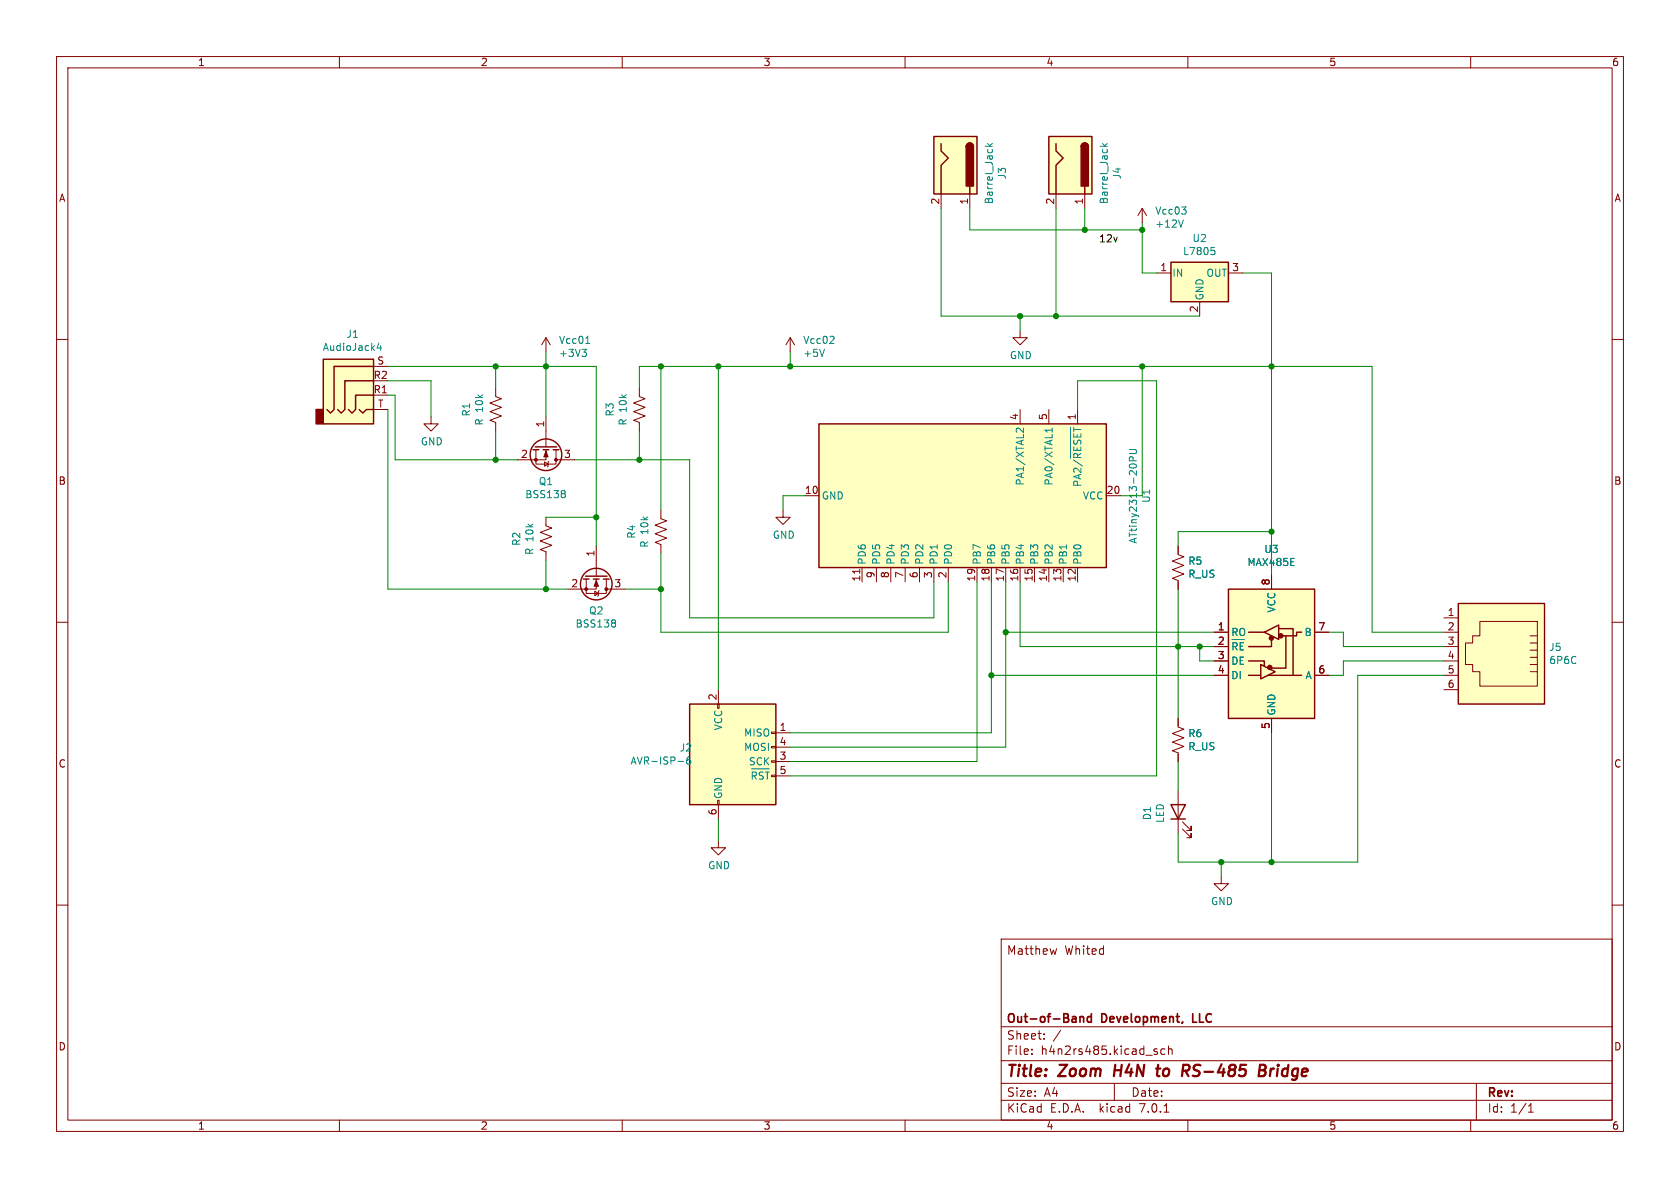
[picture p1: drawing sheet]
<svg xmlns="http://www.w3.org/2000/svg" width="297mm" height="210mm" viewBox="0 0 297 210" stroke-linecap="round" stroke-linejoin="round" font-family="sans-serif">
<g fill="none" stroke="#840000" stroke-width=".18">
<path d="M10 10h277v190h-277zM12 12h273v186h-273zM60 10v2M110 10v2M160 10v2M210 10v2M260 10v2M166.4 34.3v2.5M171.4 34.3v2.5M186.7 34.3v2.5M191.8 34.3v2.5M201.9 36.8l-.7 1.3"/>
<path d="M201.9 36.8v2.6M201.9 36.8l.8 1.3M10 60h2M96.5 59.7v2.5M96.5 59.7l-.7 1.3M96.5 59.7l.8 1.3M139.7 59.7l-.8 1.3M139.7 59.7v2.5M139.7 59.7l.8 1.3M180.3 58.4v1.3h1.3l-1.3 1.3-1.2-1.3h1.2M204.5 48.3h2.5M212.1 53.3v2.6"/>
<path d="M217.2 48.3h2.5M285 60h2M66 69.9h2.6M66 64.8h2.6M66 72.4h2.6M76.2 73.7v1.2h1.3l-1.3 1.3-1.3-1.3h1.3M87.6 68.6v1.5l1 .4-2 .7 2 .8-2 .8 2 .7-2 .8 1 .4v1.5M94.7 79.5v2.5h3.6v-2.5M96.5 79.5v1.8h-5.1M96.5 73.7v5.3M113 68.6v1.5l1 .4-2 .7 2 .8-2 .8 2 .7-2 .8 1 .4v1.5M180.3 72.4v2.5"/>
<path d="M185.4 72.4v2.5M190.5 72.4v2.5M96.3 81.7l.6 .3-.6 .4zM96.5 91.4v1.6l1 .3-2 .8 2 .8-2 .7 2 .8-2 .8 1 .3v1.6M97 81.5l-.1 .2v.7l-.1 .2M98.3 81.3h3.3M105.4 96.5v5.4M116.8 90.2v1.5l1.1 .4-2.1 .7 2.1 .8-2.1 .8 2.1 .7-2.1 .8 1 .4v1.5M138.4 90.2v1.2h1.3l-1.3 1.3-1.2-1.3h1.2M142.2 87.6h2.6M195.6 87.6h2.5M208.3 96.5v1.5l1 .4-2 .8 2 .7-2 .8 2 .8-2 .7 1 .4v1.5"/>
<path d="M10 110h2M103.6 102.4v2.5h3.6v-2.5M105.2 104.5l.6 .4-.6 .4zM105.4 102.4v1.7h-5.1M105.9 104.4l-.1 .1v.8l-.1 .1M107.2 104.1h3.3M152 100.6v.8M152.4 100.3v2.6M154.9 100.3v2.6M157.5 100.3v2.6M160 100.3v2.6M162.6 100.3v2.6"/>
<path d="M165.1 100.3v2.6M167.6 100.3v2.6M172.7 100.3v2.6M175.3 100.3v2.6M177.8 100.3v2.6M180.3 100.3v2.6M182.9 100.3v2.6M185.4 100.3v2.6M188 100.3v2.6M190.5 100.3v2.6M214.6 111.8h2.6M214.6 114.3h2.6"/>
<path d="M214.6 116.8h2.6M214.6 119.4h2.6M224.8 101.6v2.5M226.1 111.1h.1M232.4 111.8h2.5M232.4 119.4h2.5M255.3 111.8h2.5M255.3 114.3h2.5M255.3 116.8h2.5M255.3 119.4h2.5M255.3 109.2h2.5M261.6 109.9h10.2v11.4h-10.2v-2.6h-1.3v-1.2h-1.2v-3.8h1.2v-1.3h1.3z"/>
<path d="M270.5 112.4h1.3M270.5 113.7h1.3M270.5 114.9h1.3M270.5 116.2h1.3M270.5 117.5h1.3M270.5 118.7h1.3M285 110h2M126.9 124.5h.2v.7h-.2zM127 121.9v2.6M136.4 134.5h.8v.2h-.8zM136.4 132h.8v.2h-.8zM136.4 129.4h.8v.3h-.8z"/>
<path d="M137.2 129.5h2.5M137.2 134.6h2.5M137.2 132.1h2.5M137.2 137.2h2.5M208.3 127v1.5l1 .4-2 .8 2 .7-2 .8 2 .8-2 .7 1 .4v1.5M208.3 139.7v7.6M224.8 127v2.5M255.3 121.9h2.5M10 160h2M126.9 141.5h.2v.7h-.2zM127 148.6v1.3h1.3l-1.3 1.2-1.3-1.2h1.3M127 142.2v2.6"/>
<path d="M209 146.6l1.6 1.5v-.8v.8h-.8M209 145.3l1.6 1.5v-.7v.7h-.8M215.9 154.9v1.3h1.3l-1.3 1.3-1.3-1.3h1.3M285 160h2M177 166h108v32h-108zM186.8 167.7l-.3 1M60 198v2M110 198v2M160 198v2M177 194.5h108M177 191.5h108M177 187.5h108"/>
<path d="M177 181.5h108M182.4 186.3v.1M182.4 185.5v.1M184.6 183.6v.1M184.6 182.8v.1M197 191.5v3M204.2 185.9l.4 .1v.2l-.2 .2h-.3M204.2 185.4l.4 .1M205.8 196.6h.8M205.9 185.5l-.4-.1-.3 .3v.4l.2 .2h.5M206.6 185.5l.2-.1 .3 .1 .1 .9M206.6 184.9v1.5"/>
<path d="M210 198v2M260 198v2M261 191.5v6.5M270.2 196.6h.9M270.2 195.5l.4-.4v1.5"/>
</g>
<path d="M204.4 188.9h.7M204.8 188.2l-.3 1.7 .1 .2 .4 .1M209.2 188.2l.9 .1M209.5 189.3l.6 .9M210.1 189.1l-.3 .2h-.7M222.6 189.2h.7M222.8 188.2h.6a.49 .49 0 0 1 .4 .6 .49 .49 0 0 1-.5 .4l.3 .1a.58 .58 0 0 1-.3 .9h-.8z" fill="none" stroke="#840000" stroke-width=".4"/>
<path d="M190.9 179.7v1M190.9 179.8l.2-.1 .4 .1 .1 .9M192.9 179.8l-.4-.1-.3 .3v.4l.2 .2h.5M192.9 179.2v1.5" fill="none" stroke="#840000" stroke-width=".3"/>
<g fill="none" stroke="#008484" stroke-width=".18">
<path d="M174.2 25.9h1.2M174.6 25.4l.5 .5M175.4 25.4l-.4 .3M194.5 25.9h1.3M194.9 25.4l.5 .5M195.8 25.4l-.5 .3M208.9 36.6h.8l-.4 .5M209.2 38.9l-.4 1.3M209.6 37.2v.5M147.4 59.6v.4M214.1 43.7h.6M214.5 44.2l.3 .3v.3l-.3 .2"/>
<path d="M67 60.6l-.3 .9h.8M67.3 61.1v.9M102.9 61.8h.8l-.5 .4M103.4 62.2l.3 .3v.3l-.3 .2M103.5 60.7h.8M145.8 61.8l-.5 1.2M146.7 60.7h.7M180.9 75.7v.8l-.9-.8-.3 .1v.4M186 75.7v.7M186 76h-1.3l.4 .4M189.2 75.6v5.5M189.8 75.6v.7"/>
<path d="M189.8 76.6v.7h1.3M189.8 79v.6h1.3M189.8 75.9h1.3M189.9 77.8l-.1 .5 .3 .2M199.6 79.5h1.1l.2 .2v.2l-.2 .3h-1.1M99.8 86.8l.1 .2-.1 .2M99.8 87.3l.1 .2-.1 .4M189.8 81.3l1.6 1.1M190.1 85.1l-.3 .2v.5h1.3M190.1 80.2l-.3 .2v.5h1.3M190.1 82.8l-.3 .2 .1 .5M191.1 83.8l-1.3 .5 1.3 .4"/>
<path d="M200.3 81.5v-.6l-.2-.2-.3 .1-.2 .7h1.3M108.7 109.6l.1 .2-.1 .3M108.7 110.2l.1 .2-.1 .4M218.7 113.9l-.2-.3h-.5v1.3M219.9 113.6h-.6v1.3M119.9 134.6h.9M122 133.8l-.4 .1a.86 .86 0 0 0 0 1.2l.5-.1v-.5l-.2-.2h-.3l-.2 .2M132.8 135.9h3.2M133.7 136.7l-.2-.2h-.5v1.2M134.9 136.5h-.4l-.3 .2M135.3 136.5h.7M135.7 136.5v1.2"/>
</g>
<g fill="#ffffc2" stroke="#ffffc2" stroke-width=".18">
<path d="M207 46.4h10.2v6.9h-10.2z"/>
<path d="M185.4 24.1h7.6v10.2h-7.6z"/>
<path d="M165.1 24.1h7.6v10.2h-7.6z"/>
<path d="M217.2 104.1h15.2v22.9h-15.2z"/>
<path d="M257.8 106.7h15.2v17.8h-15.2z"/>
<path d="M144.8 74.9h50.8v25.4h-50.8z"/>
<path d="M121.9 124.5h15.3v17.7h-15.3z"/>
<path d="M57.1 63.5h8.9v11.4h-8.9z"/>
</g>
<g fill="none" stroke="#840000" stroke-width=".25">
<path d="M165.1 24.1h7.6v10.2h-7.6zM166.4 25.4v1.3l1.2 1.2-1.2 1.3v5.1M170.8 25.9a.64 .64 0 0 1 .6-.6 .64 .64 0 0 1 .7 .6M171.4 33v1.3M185.4 24.1h7.6v10.2h-7.6zM186.7 25.4v1.3l1.3 1.2-1.3 1.3v5.1M191.1 25.9a.64 .64 0 0 1 .7-.6 .64 .64 0 0 1 .6 .6M191.8 33v1.3M207 46.4h10.2v6.9h-10.2zM57.1 63.5h8.9v11.4h-8.9zM63.5 72.4l.6 .6 .7-.6h1.2M66 64.8h-6.9v7.6l-.7 .6-.6-.6"/>
<path d="M66 69.9h-3.1v2.5l-.7 .6-.6-.6M66 67.3h-5v5.1l-.7 .6-.6-.6M94.2 79.5h1M94.6 79h3.8M96 79.5h1M97.8 79.5h1M144.8 74.9h50.8v25.4h-50.8zM103.1 102.4h1M103.5 101.9h3.8M104.9 102.4h1M106.7 102.4h1M217.2 104.1h15.2v22.9h-15.2z"/>
<path d="M220.7 116.8h2.8v.7M220.7 119.4h2.2M220.7 111.8h2.8M222.9 117.5l2.5 1.2-2.5 1.3zM223.5 111.8l2.6-1.3v2.5zM223.5 117.5v.3M224.2 119.4h5.9M224.8 113v1.3h-4.1M226.1 111.1h2.5v8.3M227.3 112.4v5.7h-2.5M230.1 111.8h-.9v.6h-2.5M257.8 106.7h15.2v17.8h-15.2z"/>
<path d="M121.9 124.5h15.3v17.7h-15.3zM207 142.2h2.5l-1.2 2.6zM207 144.8h2.5"/>
<circle cx="96.5" cy="80.4" r="2.79"/>
<circle cx="105.4" cy="103.3" r="2.79"/>
</g>
<g fill="#840000" stroke="#840000" stroke-width=".25">
<path d="M191.3 25.5a.64 .64 0 0 1 .7-.2 .64 .64 0 0 1 .4 .6h-1.3z"/>
<path d="M191.1 25.9h1.3v7h-1.3z"/>
<path d="M171 25.5a.64 .64 0 0 1 .7-.2 .64 .64 0 0 1 .4 .6h-1.3z"/>
<path d="M170.8 25.9h1.3v7h-1.3z"/>
<path d="M55.9 72.4h1.2v2.5h-1.2z"/>
<circle cx="224.5" cy="118" r=".36"/>
<circle cx="224.8" cy="112.8" r=".36"/>
<circle cx="226.4" cy="112.4" r=".36"/>
</g>
<g fill="#840000" stroke="#840000" stroke-width=".18">
<path d="M96.5 79.8l.4 1h-.8z"/>
<path d="M105.4 102.6l.4 1h-.8z"/>
<circle cx="94.7" cy="81.3" r=".25"/>
<circle cx="98.3" cy="81.3" r=".25"/>
<circle cx="103.6" cy="104.1" r=".25"/>
<circle cx="107.2" cy="104.1" r=".25"/>
</g>
<g fill="none" stroke="#008400" stroke-width=".18">
<path d="M166.4 36.8v19.1h45.7M171.4 36.8v3.8h30.5M186.7 36.8v19.1M191.8 36.8v3.8M201.9 39.4v8.9h2.6M180.3 55.9v2.5M219.7 48.3h5.1v53.3M68.6 64.8h36.8v31.7M68.6 69.9h1.2v11.4h21.6M68.6 72.4v31.7h31.7M68.6 67.3h7.6v6.4M87.6 64.8v3.8"/>
<path d="M87.6 76.2v5.1M96.5 62.2v11.5M113 68.6v-3.8h129.6v47h12.7M113 76.2v5.1M116.8 64.8v25.4M127 64.8v57.1M139.7 62.2v2.6M190.5 72.4v-5.1h14v69.9h-64.8M201.9 64.8v22.8h-3.8M96.5 91.4h8.9M96.5 99.1v5M101.6 81.3h20.3v27.9h43.2v-6.3"/>
<path d="M116.8 97.8v14h50.8v-8.9M142.2 87.6h-3.8v2.6M224.8 94h-16.5v2.5M110.5 104.1h6.3M172.7 102.9v31.7h-33M175.3 119.4h39.3M175.3 102.9v26.6h-35.6M177.8 102.9v29.2h-38.1M177.8 111.8h36.8M180.3 102.9v11.4h34.3M208.3 104.1v22.9M212.1 114.3v2.5h2.5"/>
<path d="M234.9 111.8h2.6v2.5h17.8M255.3 116.8h-17.8v2.6h-2.6M255.3 119.4h-15.3v33h-31.7v-5.1M208.3 134.6v5.1M224.8 129.5v22.9M127 144.8v3.8M215.9 152.4v2.5"/>
</g>
<g fill="#008400" stroke="#008400" stroke-width=".18">
<circle cx="180.3" cy="55.9" r=".46"/>
<circle cx="191.8" cy="40.6" r=".46"/>
<circle cx="186.7" cy="55.9" r=".46"/>
<circle cx="201.9" cy="40.6" r=".46"/>
<circle cx="201.9" cy="64.8" r=".46"/>
<circle cx="113" cy="81.3" r=".46"/>
<circle cx="105.4" cy="91.4" r=".46"/>
<circle cx="116.8" cy="104.1" r=".46"/>
<circle cx="116.8" cy="64.8" r=".46"/>
<circle cx="96.5" cy="104.1" r=".46"/>
<circle cx="175.3" cy="119.4" r=".46"/>
<circle cx="212.1" cy="114.3" r=".46"/>
<circle cx="224.8" cy="152.4" r=".46"/>
<circle cx="215.9" cy="152.4" r=".46"/>
<circle cx="224.8" cy="94" r=".46"/>
<circle cx="224.8" cy="64.8" r=".46"/>
<circle cx="177.8" cy="111.8" r=".46"/>
<circle cx="208.3" cy="114.3" r=".46"/>
<circle cx="139.7" cy="64.8" r=".46"/>
<circle cx="127" cy="64.8" r=".46"/>
<circle cx="96.5" cy="64.8" r=".46"/>
<circle cx="87.6" cy="64.8" r=".46"/>
<circle cx="87.6" cy="81.3" r=".46"/>
</g>
<g font-size="2.8" fill="#840000">
<text x="178" y="190.8">Title:</text>
<text x="187.4" y="190.8">Zoom</text>
<text x="197.7" y="190.8">H4N</text>
<text x="205.8" y="190.8">to</text>
<text x="210.9" y="190.8">RS-485</text>
<text x="225.1" y="190.8">Bridge</text>
</g>
<g font-size="2.1" fill="#840000">
<text x="178" y="168.9">Matthew</text>
<text x="188.2" y="168.9">Whited</text>
<text x="178" y="183.9">Sheet:</text>
<text x="178" y="181.1">Out-of-Band</text>
<text x="186.2" y="183.9">/</text>
<text x="194.9" y="181.1">Development,</text>
<text x="211.4" y="181.1">LLC</text>
<text x="178" y="186.6">File:</text>
<text x="184" y="186.6">h4n2rs485.kicad_sch</text>
<text x="178" y="196.8">KiCad</text>
<text x="178" y="194">Size:</text>
<text x="184.6" y="194">A4</text>
<text x="185.7" y="196.8">E.D.A.</text>
<text x="194.4" y="196.8">kicad</text>
<text x="200" y="194">Date:</text>
<text x="201.5" y="196.8">7.0.1</text>
<text x="263" y="194.2">Rev:</text>
<text x="263" y="196.8">Id:</text>
<text x="267" y="196.8">1/1</text>
</g>
<g font-size="1.8" fill="#840000">
<text x="35" y="11.8">1</text>
<text x="85" y="11.8">2</text>
<text x="135" y="11.8">3</text>
<text x="185" y="11.8">4</text>
<text x="235" y="11.8">5</text>
<text x="285" y="11.8">6</text>
<text x="10.4" y="35.8">A</text>
<text x="285.4" y="35.8">A</text>
<text x="166.1" y="36.2" transform="rotate(-90 166.1 36.2)">2</text>
<text x="171.2" y="36.2" transform="rotate(-90 171.2 36.2)">1</text>
<text x="186.4" y="36.2" transform="rotate(-90 186.4 36.2)">2</text>
<text x="191.5" y="36.2" transform="rotate(-90 191.5 36.2)">1</text>
<text x="205.1" y="48">1</text>
<text x="217.8" y="48">3</text>
<text x="211.8" y="55.3" transform="rotate(-90 211.8 55.3)">2</text>
<text x="66.6" y="64.5">S</text>
<text x="66" y="69.6">R1</text>
<text x="66" y="67.1">R2</text>
<text x="66.8" y="72.1">T</text>
<text x="96.3" y="75.6" transform="rotate(-90 96.3 75.6)">1</text>
<text x="180.1" y="74.3" transform="rotate(-90 180.1 74.3)">4</text>
<text x="185.2" y="74.3" transform="rotate(-90 185.2 74.3)">5</text>
<text x="190.2" y="74.3" transform="rotate(-90 190.2 74.3)">1</text>
<text x="92" y="81">2</text>
<text x="99.7" y="81">3</text>
<text x="10.3" y="85.8">B</text>
<text x="142.2" y="87.4">10</text>
<text x="195.6" y="87.4">20</text>
<text x="285.3" y="85.8">B</text>
<text x="105.2" y="98.5" transform="rotate(-90 105.2 98.5)">1</text>
<text x="100.9" y="103.9">2</text>
<text x="108.6" y="103.9">3</text>
<text x="152.1" y="102.9" transform="rotate(-90 152.1 102.9)">11</text>
<text x="154.7" y="102.3" transform="rotate(-90 154.7 102.3)">9</text>
<text x="157.2" y="102.3" transform="rotate(-90 157.2 102.3)">8</text>
<text x="159.8" y="102.3" transform="rotate(-90 159.8 102.3)">7</text>
<text x="162.3" y="102.3" transform="rotate(-90 162.3 102.3)">6</text>
<text x="164.8" y="102.3" transform="rotate(-90 164.8 102.3)">3</text>
<text x="167.4" y="102.3" transform="rotate(-90 167.4 102.3)">2</text>
<text x="172.5" y="102.9" transform="rotate(-90 172.5 102.9)">19</text>
<text x="175" y="102.9" transform="rotate(-90 175 102.9)">18</text>
<text x="177.5" y="102.9" transform="rotate(-90 177.5 102.9)">17</text>
<text x="180.1" y="102.9" transform="rotate(-90 180.1 102.9)">16</text>
<text x="182.6" y="102.9" transform="rotate(-90 182.6 102.9)">15</text>
<text x="185.2" y="102.9" transform="rotate(-90 185.2 102.9)">14</text>
<text x="187.7" y="102.9" transform="rotate(-90 187.7 102.9)">13</text>
<text x="190.2" y="102.9" transform="rotate(-90 190.2 102.9)">12</text>
<text x="224.5" y="103.5" transform="rotate(-90 224.5 103.5)">8</text>
<text x="215.2" y="111.5">1</text>
<text x="233" y="111.5">7</text>
<text x="255.9" y="109">1</text>
<text x="255.9" y="111.5">2</text>
<text x="215.2" y="114">2</text>
<text x="215.2" y="116.6">3</text>
<text x="215.2" y="119.1">4</text>
<text x="233" y="119.1">6</text>
<text x="255.9" y="114">3</text>
<text x="255.9" y="116.6">4</text>
<text x="255.9" y="119.1">5</text>
<text x="126.7" y="123.9" transform="rotate(-90 126.7 123.9)">2</text>
<text x="255.9" y="121.7">6</text>
<text x="137.8" y="129.3">1</text>
<text x="137.8" y="131.8">4</text>
<text x="224.5" y="128.9" transform="rotate(-90 224.5 128.9)">5</text>
<text x="10.3" y="135.8">C</text>
<text x="137.8" y="134.4">3</text>
<text x="137.8" y="136.9">5</text>
<text x="285.3" y="135.8">C</text>
<text x="126.7" y="144.2" transform="rotate(-90 126.7 144.2)">6</text>
<text x="10.3" y="185.8">D</text>
<text x="285.3" y="185.8">D</text>
<text x="35" y="199.8">1</text>
<text x="85" y="199.8">2</text>
<text x="135" y="199.8">3</text>
<text x="185" y="199.8">4</text>
<text x="235" y="199.8">5</text>
<text x="285" y="199.8">6</text>
</g>
<g font-size="1.8" fill="#008484">
<text x="178" y="31.8" transform="rotate(-90 178 31.8)">J3</text>
<text x="198.3" y="31.8" transform="rotate(-90 198.3 31.8)">J4</text>
<text x="175.7" y="36.1" transform="rotate(-90 175.7 36.1)">Barrel_Jack</text>
<text x="196" y="36.1" transform="rotate(-90 196 36.1)">Barrel_Jack</text>
<text x="204.2" y="38.1">Vcc03</text>
<text x="204.2" y="40.4">+12V</text>
<text x="209.1" y="45.3">L7805</text>
<text x="210.8" y="42.9">U2</text>
<text x="207.3" y="49.1">IN</text>
<text x="212.9" y="53.1" transform="rotate(-90 212.9 53.1)">GND</text>
<text x="213.2" y="49.1">OUT</text>
<text x="61.2" y="59.9">J1</text>
<text x="57" y="62.2">AudioJack4</text>
<text x="98.8" y="60.9">Vcc01</text>
<text x="98.8" y="63.3">+3V3</text>
<text x="141.9" y="60.9">Vcc02</text>
<text x="141.9" y="63.3">+5V</text>
<text x="178.5" y="63.6">GND</text>
<text x="83.2" y="73.7" transform="rotate(-90 83.2 73.7)">R1</text>
<text x="85.6" y="75.3" transform="rotate(-90 85.6 75.3)">R 10k</text>
<text x="108.6" y="73.7" transform="rotate(-90 108.6 73.7)">R3</text>
<text x="111" y="75.3" transform="rotate(-90 111 75.3)">R 10k</text>
<text x="74.3" y="78.9">GND</text>
<text x="92.8" y="88.2">BSS138</text>
<text x="95.2" y="85.9">Q1</text>
<text x="145.3" y="88.5">GND</text>
<text x="181.2" y="86" transform="rotate(-90 181.2 86)">PA1/XTAL2</text>
<text x="186.2" y="86" transform="rotate(-90 186.2 86)">PA0/XTAL1</text>
<text x="191.3" y="88.5">VCC</text>
<text x="191.9" y="86.2" transform="rotate(-90 191.9 86.2)">PA2/~{RESET}</text>
<text x="203.5" y="89" transform="rotate(-90 203.5 89)">U1</text>
<text x="112.5" y="95.3" transform="rotate(-90 112.5 95.3)">R4</text>
<text x="136.6" y="95.4">GND</text>
<text x="92.1" y="96.6" transform="rotate(-90 92.1 96.6)">R2</text>
<text x="94.4" y="98.2" transform="rotate(-90 94.4 98.2)">R 10k</text>
<text x="114.8" y="96.9" transform="rotate(-90 114.8 96.9)">R 10k</text>
<text x="153.2" y="99.8" transform="rotate(-90 153.2 99.8)">PD6</text>
<text x="155.8" y="99.8" transform="rotate(-90 155.8 99.8)">PD5</text>
<text x="158.3" y="99.8" transform="rotate(-90 158.3 99.8)">PD4</text>
<text x="160.8" y="99.8" transform="rotate(-90 160.8 99.8)">PD3</text>
<text x="163.4" y="99.8" transform="rotate(-90 163.4 99.8)">PD2</text>
<text x="165.9" y="99.8" transform="rotate(-90 165.9 99.8)">PD1</text>
<text x="168.5" y="99.8" transform="rotate(-90 168.5 99.8)">PD0</text>
<text x="173.5" y="99.8" transform="rotate(-90 173.5 99.8)">PB7</text>
<text x="176.1" y="99.8" transform="rotate(-90 176.1 99.8)">PB6</text>
<text x="178.6" y="99.8" transform="rotate(-90 178.6 99.8)">PB5</text>
<text x="181.2" y="99.8" transform="rotate(-90 181.2 99.8)">PB4</text>
<text x="183.7" y="99.8" transform="rotate(-90 183.7 99.8)">PB3</text>
<text x="186.2" y="99.8" transform="rotate(-90 186.2 99.8)">PB2</text>
<text x="188.8" y="99.8" transform="rotate(-90 188.8 99.8)">PB1</text>
<text x="191.3" y="99.8" transform="rotate(-90 191.3 99.8)">PB0</text>
<text x="201.2" y="96.2" transform="rotate(-90 201.2 96.2)">ATtiny2313-20PU</text>
<text x="210" y="100">R5</text>
<text x="220.5" y="100.2">MAX485E</text>
<text x="223.5" y="97.9">U3</text>
<text x="210" y="102.3">R_US</text>
<text x="101.7" y="111.1">BSS138</text>
<text x="104.1" y="108.8">Q2</text>
<text x="217.7" y="112.6">RO</text>
<text x="225.6" y="108.4" transform="rotate(-90 225.6 108.4)">VCC</text>
<text x="230.5" y="112.6">B</text>
<text x="217.7" y="115.7">~{RE}</text>
<text x="217.7" y="117.7">DE</text>
<text x="273.8" y="115.2">J5</text>
<text x="273.8" y="117.5">6P6C</text>
<text x="217.7" y="120.2">DI</text>
<text x="230.7" y="120.2">A</text>
<text x="127.8" y="129.2" transform="rotate(-90 127.8 129.2)">VCC</text>
<text x="131.4" y="130.4">MISO</text>
<text x="210" y="130.5">R6</text>
<text x="225.6" y="126.5" transform="rotate(-90 225.6 126.5)">GND</text>
<text x="111.4" y="135.3">AVR-ISP-6</text>
<text x="120.1" y="133">J2</text>
<text x="131.4" y="132.9">MOSI</text>
<text x="132.3" y="135.4">SCK</text>
<text x="210" y="132.8">R_US</text>
<text x="127.8" y="141.2" transform="rotate(-90 127.8 141.2)">GND</text>
<text x="132.6" y="138.6">~{RST}</text>
<text x="203.6" y="145" transform="rotate(-90 203.6 145)">D1</text>
<text x="205.9" y="145.5" transform="rotate(-90 205.9 145.5)">LED</text>
<text x="125.1" y="153.8">GND</text>
<text x="214" y="160.2">GND</text>
</g>
<text font-size="1.8" x="194.3" y="42.9">12v</text>
</svg>
